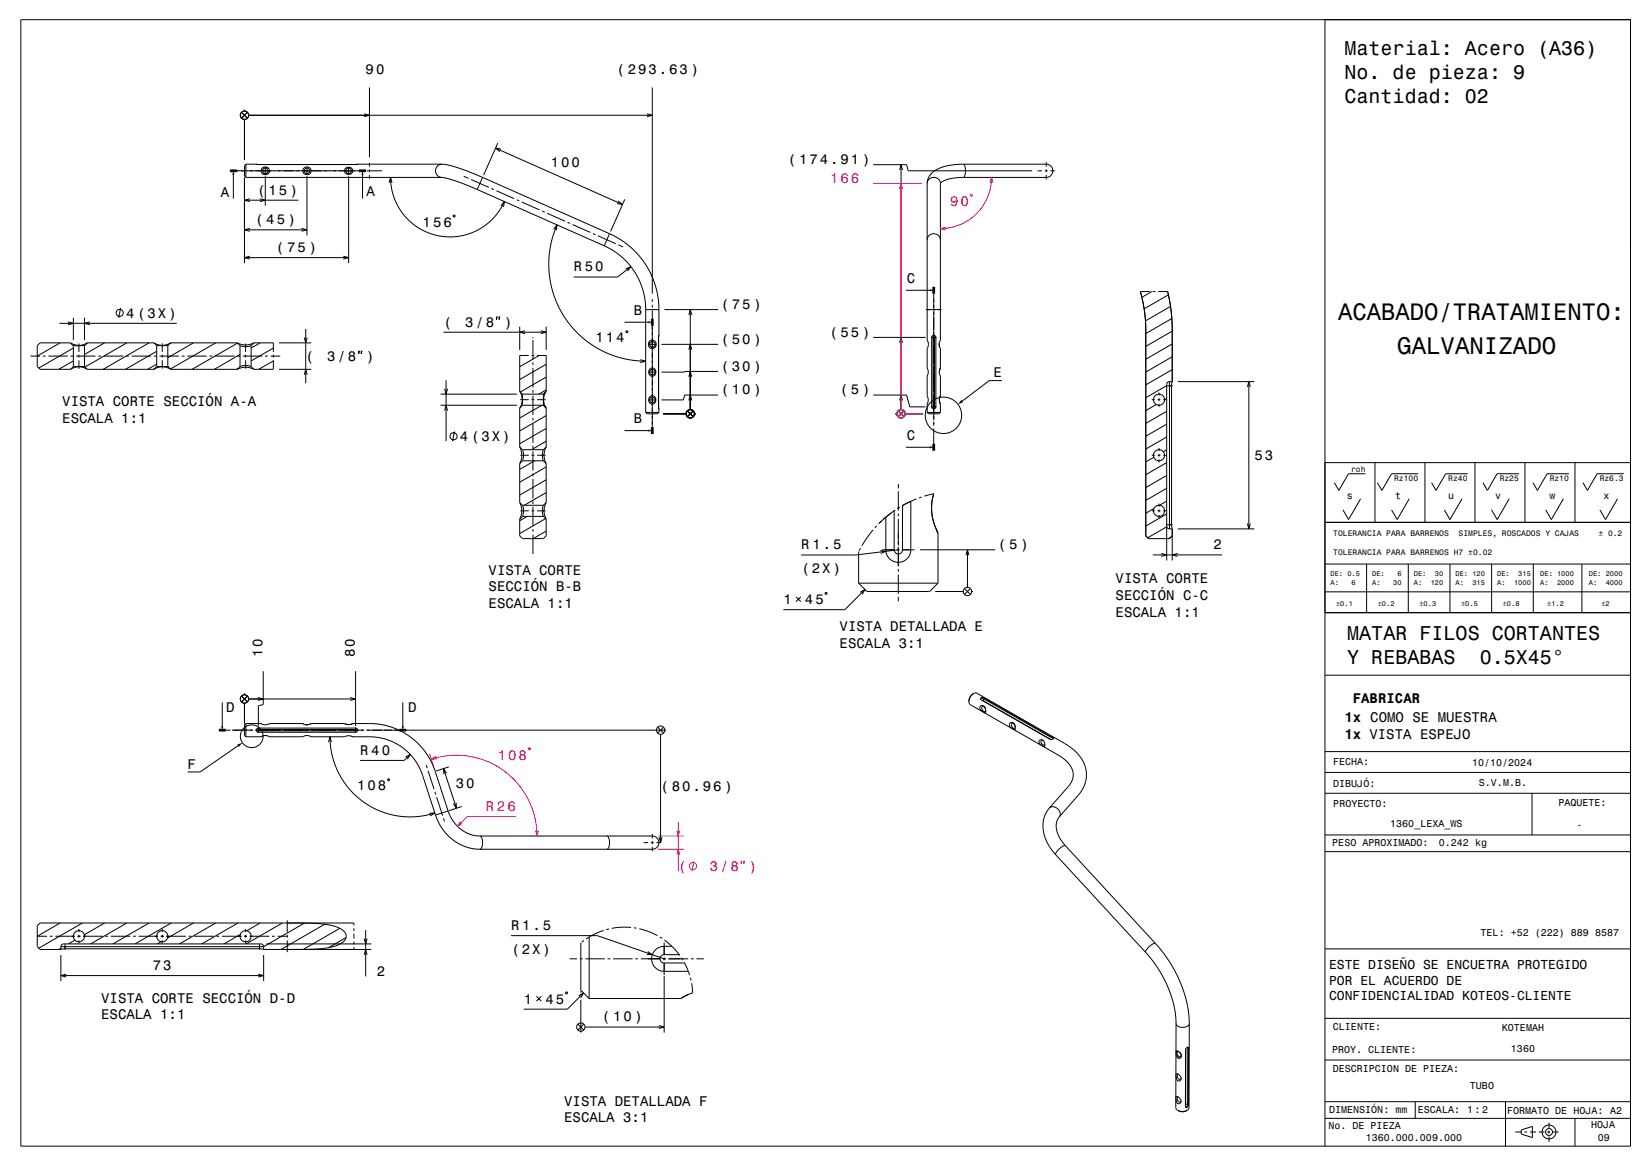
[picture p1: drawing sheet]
<svg xmlns="http://www.w3.org/2000/svg" width="594mm" height="420mm" viewBox="0 0 594 420" stroke-linecap="round" stroke-linejoin="round" font-family="sans-serif">
<g fill="none" stroke="#000" stroke-width=".36">
<path d="M7.5 7.1h579.5v405.4h-579.5zM477 7.1v405.4M88 39.5v.5M133 31.5v25.1M234.8 31.5v74.2M86.9 40.4l2.2 2.1M88 43v14.6M88.5 59.1l-.5 .5v3.8l.5 .5M88.5 59.1v4.8M88.5 59.1h3.8M89.1 40.4l-2.2 2.1M89.5 41.5h145.3"/>
<path d="M92.3 59.1l.7 .1zM93 59.1v.1M93 59.2h35M128 59.2l.8-.1zM128 59.1v.1M128.8 59.1h30.2M131.1 41l1.9 .5-1.9 .5M133 58.6v1.4M159 59.1a2.38 2.38 0 0 0-2.2 2.4 2.38 2.38 0 0 0 2.2 2.4M159 59.1a30.4 30.4 0 0 1 9.8 2.7l4.9 2M178.4 53.3l45.7 20.3M179.2 51.5l-5.1 11.5"/>
<path d="M180.4 53.6l-2-.3 1.6 1.3M232.9 41l1.9 .5-1.9 .5M314.4 59.3h12l.6 2.2h44.5M324.4 59.3v88.1M346.8 59.1a4.2 4.2 0 0 1 0 4.8M346.8 59.1h29.8a2.38 2.38 0 0 1 2.4 2.4 2.38 2.38 0 0 1-2.4 2.4h-29.8M346.8 59.1a16 16 0 0 0-11.7 3.6l-.9 1.4-.4 1.9M376.6 58.4v1.6M83.5 61.5h45.8M84 62.9v8.6M88 64v30.7M88 72.1h19.4"/>
<path d="M88.5 63.9h70.5M89.9 71.5l-1.9 .6 1.9 .5M93.6 71.5l1.9 .6-1.9 .5M94.9 62.8h1.3M95 62.3l-.1 .5M95.5 60.1a1.4 1.4 0 0 0-1.5 1 1.4 1.4 0 0 0 .9 1.7M95.5 60.1l.7 .1M95.5 60.1v2.7M95.5 63.5v10.6M96 62.3l.2 .5M96.2 60.2a1.37 1.37 0 0 1 .8 1.7M96.2 60.2l-.2 .4"/>
<path d="M96.5 61.7l.5 .2M97 61.9l-.8 .9M110.5 60.2v2.6M110.5 63.4v21.3M124.4 60.6a1.46 1.46 0 0 1 2.1-.2 1.46 1.46 0 0 1 0 2.2 1.46 1.46 0 0 1-2.1-.3 1.2 1.2 0 0 1 0-1.7zM125.5 60.2v2.6M125.5 63.4v31.3M130 61.5h1M130.5 62.9v8.6M132 61.5h5.5M133 61v1M133 63v1.3"/>
<path d="M140.1 65.8l.5-1.9 .5 1.9M140.6 63.9l.3 3.4 .8 3.4 1.7 3.7 1.9 2.9 2.6 2.7 2.8 2.1 3.4 1.6 3.6 1.1 3.4 .4 3.5-.1 3.4-.7 3.8-1.5 3.1-2 2.5-2.1 2.5-3.1 1.7-3.2M159 63.9a41.9 41.9 0 0 1 12.8 4.3M163.4 77.4l.4 .2-.2 .5-.5-.2zM166.9 63.4l1.8 .8M169.6 64.6l6.4 2.8M171.8 68.2l45.7 20.3M173.7 63.8l-1.9 4.4M173.7 63.8l45.7 20.3M176.9 67.8l.9 .5M178.7 68.7l6.4 2.8M180.3 74.1l1.3-1.6-.3 2"/>
<path d="M186 71.9l.9 .4M187.9 72.7l6.4 2.8M195.2 76l.9 .4M197 76.8l6.4 2.8M222.5 72.3l1.6 1.3-2-.3M224.9 71.8l-5.1 11.5M323.9 61.2l.5-1.9 .5 1.9M333.8 66a2.39 2.39 0 0 1 2.4-2.2 2.39 2.39 0 0 1 2.3 2.2M333.8 66v56.5M338.5 66v56.4l-.4 1.5M346.8 63.9a11.6 11.6 0 0 0-8.2 2l-.1 .1M373.5 61.5h1.6"/>
<path d="M376.1 61.5h1M376.6 61v1M376.6 63v1.6M378.1 61.5h1.6M88 92.7h37.5M88 82.7h22.5M89.9 92.2l-1.9 .5 1.9 .5M89.9 82.2l-1.9 .5 1.9 .5M108.6 82.2l1.9 .5-1.9 .5M123.6 92.2l1.9 .5-1.9 .5M199.3 82.5l1.3-1.6-.4 2M200.6 80.9l-1.5 3.8-1 4.1-.5 4.5 .1 4.5 .6 4.4 1.1 4.1 1.5 3.7 2.2 4 2.5 3.4 2.9 3.1 3.5 2.8 3.8 2.4 3.6 1.8 4.3 1.4 4.1 .8 4.6 .3"/>
<path d="M204.3 80l.9 .4M206.1 80.8l6.4 2.9M213.4 84.1l1 .4M215.3 84.9l6.4 2.8M217.5 88.5l3.1 1.6 2.8 2 2.7 2.6 2.1 2.8 1.8 3.1 1.3 3.4 .9 3.7 .2 3.7M219.4 84.1l3.8 2 3.6 2.7 3.2 3.1 2.5 3.4 2.2 4.2 1.4 3.8 .8 4.1 .3 4M219.4 84.1l-1.9 4.4M222.6 88.1l1.7 .8M225.3 96.7l1.8-.7-1.2 1.6M227.1 96l-4.8 3.7h-15.8M333.8 86.3a2.39 2.39 0 0 1 2.4-2.2 2.39 2.39 0 0 1 2.3 2.2M21.4 116.4h42.2"/>
<path d="M24.5 115.8l1.9 .6-1.9 .5M26.4 114.4v8M30.4 114.4v8M32.3 115.8l-1.9 .6 1.9 .5M43.4 110.9l-.7 3.5M110.1 118.4v19.5M159.6 119.6h37M178.7 114.1h.3l-.3 .9zM179.7 114.1h.2l-.2 .9zM187.1 117.6v8.3M189 119l-1.9 .6 1.9 .5M194.7 119l1.9 .6-1.9 .5"/>
<path d="M196.6 117.6v8.3M224.8 116h8.6M225.6 119l.4 .3-.2 .4-.5-.2zM232.4 111.4h4.8M232.4 111.4v37M234.8 107.7v1M234.8 109.7v1M234.8 111.7v42M237.2 111.4v9.3M239.2 111.4h19.3M248 113.4l.5-2 .5 2M248.5 111.4v36"/>
<path d="M326.1 104.5h8.6M333.3 111.4h5.7M336.1 105.7v5.5M336.2 111.7l-.1 19.5M413.9 104.9h-3.4l1.4 6.2 .6 6.7v75l1 1h7.5l1-1M414.7 104.9l-3.6 2.1M414.9 104.9h1M416.9 104.9h3.5l.9 5 .7 7.7v19.8M420.6 106.1l-8.7 5.1M421.4 110.3l-9 5.2M421.9 114.6l-9.4 5.4M422 119.2l-9.5 5.5"/>
<path d="M10.9 128.2h3.5M15.4 128.2h1M17.4 128.2h7M21.7 123.4l-8.3 4.8M25.4 132.9a5.4 5.4 0 0 1 6 0M25.4 123.4a5.3 5.3 0 0 0 4.3 .7M25.4 123.4l1 1M25.4 123.4h-11l-1 1v7.5l1 1h11M25.4 128.2h1M26.4 131.9h4M26.4 129.9l-5.2 3M26.4 125.3l-12.4 7.2"/>
<path d="M26.4 124.4v7.5M26.4 131.9l-1 1M26.4 124.4h.1M26.4 124.4h3M27.4 128.2h7M28.4 123.6v3.1M28.4 127.7v1M28.4 129.7v3M29.7 124.1l-.3 .3M30.4 124.4h-1M30.4 124.4v7.5M30.4 131.9l1 1"/>
<path d="M31.4 123.4l-1.7 .7M31.4 132.9h24M31.4 123.4h24M31.4 123.4l-1 1M35.4 128.2h1M37.4 128.2h7M37.7 123.4l-7.3 4.2M45.4 128.2h1M45.7 123.4l-15.1 8.7M47.4 128.2h7M53.7 123.4l-16.5 9.5M55.4 123.4a5.4 5.4 0 0 0 6 0"/>
<path d="M55.4 123.4l1 1M55.4 128.2h1M56.4 124.4h4M56.4 131l-3.2 1.9M56.4 126.4l-11.2 6.5M56.4 131.9l-1 1M56.4 124.4v7.5M57.1 132.2h.1a5.3 5.3 0 0 1 4.2 .7M57.1 132.2l-1.7 .7M57.4 128.2h7M57.5 131.9h2.9M57.5 131.9h-1.1"/>
<path d="M57.5 131.9l-.4 .3M58.4 123.6v3M58.4 127.6v1M58.4 129.6v3.1M60.4 131.9l1 1M60.4 124.4v7.5M61.4 132.9h24M61.4 123.4h24M61.4 123.4l-1 1M61.7 123.4l-.6 .3M65.4 128.2h1M67.4 128.2h7"/>
<path d="M69.7 123.4l-9.3 5.3M75.4 128.2h1M77.4 128.2h7M77.7 123.4l-16.4 9.4M85.4 132.9a6.2 6.2 0 0 1 6 0M85.4 123.4a6.2 6.2 0 0 0 6 0M85.4 123.4l1 1M85.4 128.2h1M85.5 123.5l-16.3 9.4M85.7 132.6l-.5 .3M86.4 131.9a5.4 5.4 0 0 1 4 0M86.4 124.4a5.5 5.5 0 0 0 4 0"/>
<path d="M86.4 127.6l-9.2 5.3M86.4 131.9l-1 1M86.4 124.4v7.5M87.4 128.2h7M88.4 123.6v3.1M88.4 127.7v1M88.4 129.7v3M90.4 131.9l1 1M90.4 124.4v7.5M91.4 123.4h7v3.3M91.4 123.4l-1 1M93.7 123.4l-3.3 1.9"/>
<path d="M95.4 128.2h1M97.4 128.2h3.5M98.4 125.3l-8 4.6M98.4 129.9l-5.2 3M98.4 129.7v3.2h-7M98.4 127.7v1M100.4 132.9h11.7M100.4 123.4h11.7M109.5 134.9l.6-2 .5 2M109.5 121.5l.6 1.9 .5-1.9M129.1 126.4h.3l-.3 .9zM130.1 126.4h.2l-.2 .9z"/>
<path d="M160.1 139.9l.5 1.9 .5-1.9M160.6 136.8v22M190.4 127.9h-3.3v13M191.4 127.9h1M191.9 121.3v.4M191.9 122.4v7M191.9 130.4v1M191.9 132.4v7M193.4 127.9h3.2v13M194.1 127.9l-7 4.1M196.6 135.7l-9.3 5.4M196.6 131.1l-9.5 5.5"/>
<path d="M230.5 129.5l1.9 .5-1.9 .5M233.4 123.9l.3 .9 .7 .6M233.4 123.9h2.8M233.5 133.9a1.31 1.31 0 0 0 1.3 1.5 1.31 1.31 0 0 0 1.3-1.5M233.5 133.9a1.31 1.31 0 0 1 1.3-1.5 1.31 1.31 0 0 1 1.3 1.5M233.5 133.9h2.6M233.5 123.3l-.1 .6M233.5 123.3l.5 .1M234.4 122.5l-.9 .8M234.4 122.5h.9M234.4 125.4h.8M234.4 122.5l.2 .5"/>
<path d="M234.6 124.9l-.2 .5M235 124.9l.2 .5M235.3 122.5l.7 .5 .2 .9M235.3 122.5l-.2 .5M235.7 124.4l.4 .2M236.1 124.6l-.9 .8M236.2 123.9l-.1 .7M237.1 121.4h.1M237.1 121.4v25M237.2 120.7l-.1 .7zM238.1 123.9h20.4M248 125.9l.5-2 .5 2"/>
<path d="M248 135.6l.5-1.9 .5 1.9M258.5 133.7l-20.4 .2M314.4 121.4h18.8M323.9 123.4l.5-2 .5 2M333.8 122.5l.4 1.4-.4 1.5v7l.4 1.5-.4 1.5v7a3.1 3.1 0 0 1 0 3v3M333.8 122.5l.1 .1M335.2 121.4h1.9M335.7 120.9l.9-.1 .3 .6v25a.75 .75 0 0 1-.7 .8 .75 .75 0 0 1-.8-.8v-25zM335.9 121.3l.5 .1-.2 25.3-.3-.3zM336.2 131.7l-.1 9.5M338.1 123.9l.4 1.5v7M338.1 123.9l.2 1.1"/>
<path d="M338.1 123.6v.3M338.2 133.9l.3 1.5v7M338.5 132.4l-.3 1.5zM360.7 137h-4.6l-9.7 7.4M420 138.8l-7.5 4.3M420 138.8h2.1M421 137.4l-.7 .2-.3 .7v63.4M421 137.4h1M421 137.3v53M422 137.4l-.2 1.4v50l.2 1.5M422 133l-9.5 5.5M422 128.4l-9.5 5.5"/>
<path d="M422 123.8l-9.5 5.5M424 137.4h27.6M449.1 139.3l.5-1.9 .5 1.9M449.6 137.4v52.9M158.6 145.8h27.5M158.6 141.8h27.5M160.1 147.8l.5-2 .5 2M163.6 155.3l-.7 3.5M187.1 140.9a5.4 5.4 0 0 1 0 5.9M187.1 146.8v14M187.1 140.9l1 .9M187.3 143.8h3"/>
<path d="M188.1 141.8v4M188.1 145.8h7.5M188.1 141.8h7.5M188.1 145.8l-1 1M191.3 143.8h1M191.9 140.4v1M191.9 142.4v7M191.9 150.4v1M191.9 152.4v7M193.3 143.8h3.1M195.1 145.8l-8 4.7M195.6 144.8v1"/>
<path d="M195.6 144.8l.3 .4M195.6 141.8v.1M195.6 145.8l1 1M195.6 145.8l1 .9M195.6 145.8h.1M195.6 141.9v2.9M195.9 145.2l.7 1.5M196.5 141a5.3 5.3 0 0 0-.6 4.2M196.5 141l-.9 .9M196.6 146.7v.1M196.6 158.8l-5.2 3M196.6 154.2l-9.5 5.5"/>
<path d="M196.6 149.6l-9.5 5.5M196.6 140.3l-2.6 1.5M196.6 146.8v14M196.6 140.9l-1 .9M196.6 140.9l-.1 .1M224.8 155h8.6M232.4 148.4l.5 .5h3.8l.5-.5M232.4 148.4h4.8M233.5 143.9a1.31 1.31 0 0 1 1.3-1.5 1.31 1.31 0 0 1 1.3 1.5M233.5 143.9a1.31 1.31 0 0 0 1.3 1.5 1.31 1.31 0 0 0 1.3-1.5M233.5 143.9h2.6M237.1 146.4h.1"/>
<path d="M237.1 146.4l.1 .8zM237.2 147.2v1.2M238.7 148.9h8.3M247.4 147.9l2.2 2.1M248 144.1l.5-1.9 .5 1.9M249.6 147.9l-2.2 2.1M250 148.9h.5M258.5 142.2h-12l-.5 1.7h-7.9M314.4 142.2h12l1.1 4.2h5.7M322.4 148.9h.5M323.3 147.9l2.1 2.1M323.9 144.1l.5-1.9 .5 1.9"/>
<path d="M325.4 147.9l-2.1 2.1M325.9 148.9h6.4M333.8 148.4l.5 .5h3.7l.5-.5M333.8 148.4h4.7M335.2 146.4h1.9M336.1 154.2v5.5M336.2 141.7l-.1 9.5M336.2 151.7l-.1 1.5M338.2 143.9l.3 1.5zM338.5 142.4l-.3 1.5zM338.5 145.4v3M414.6 143.8h1.1"/>
<path d="M416.2 145.6l-3.7 2.2M416.7 143.8h1M417.2 141.2v1.1M417.2 143.3v1M417.2 145.3v1.1M418.7 143.8h1.1M420 157.3l-7.5 4.3M420 152.7l-7.5 4.3M420 148l-7.5 4.4M420 143.4l-.8 .5M187.1 160.8a6.2 6.2 0 0 1 0 6M187.1 166.8v14"/>
<path d="M187.1 160.8l1 1M187.3 163.8h3.1M188.1 161.8a5.4 5.4 0 0 1 0 4M188.1 165.8l-1 1M188.1 165.8h7.5M188.1 161.8h7.5M191.4 163.8h1M191.9 160.4v1M191.9 162.4v7M191.9 170.4v1M191.9 172.4v7M192.4 165.8l-5.3 3.1"/>
<path d="M193.4 163.8h3M195.6 161.8l-.4 2 .4 2M195.6 165.8l1 1M196.6 160.8a6.2 6.2 0 0 0 0 6M196.6 177.3l-7.9 4.5M196.6 172.7l-9.5 5.5M196.6 168.1l-9.5 5.5M196.6 166.8v14M196.6 160.8l-1 1M323.4 174.2v1.6M323.4 176.8v7M326.1 161h8.6"/>
<path d="M329.9 179.6l-2 .8M331.8 178.9l-.9 .3M332.8 178.6l3.3-.9-.6 2.7-.1 2.5M414.6 163.8h1.1M415.4 164.6l-2.9 1.6M416.7 163.8h1M417.2 161.2v1.1M417.2 163.4v.9M417.2 165.3v1.1M418.7 163.8h1.1M420 175.7l-7.5 4.4M420 171.1l-7.5 4.4"/>
<path d="M420 166.5l-7.5 4.4M420 161.9l-1.2 .7M477 166.5h110M489.8 179.5l-4.3 7.5-2-3.5M491.6 170.5h-6.1l-3.5 6-1.6-2.8M495 166.5v21.5M507.3 179.5l-4.3 7.5-2-3.5M510.6 170.5h-9.7l-3.4 6-1.6-2.8M513 166.5v21.5M526.3 179.5l-4.3 7.5-2-3.5M528.3 170.5h-7.9l-3.4 6-1.6-2.8M531 166.5v21.5"/>
<path d="M543.3 179.5l-4.3 7.5-2-3.5M546.8 170.5h-7.9l-3.4 6-1.6-2.8M549 166.5v21.5M562.8 179.5l-4.3 7.5-2-3.5M564.8 170.5h-7.9l-3.4 6-1.6-2.8M567 166.5v21.5M582.3 179.5l-4.3 7.5-2-3.5M584.6 170.5h-9.6l-3.5 6-1.6-2.8M187.1 180.8v.1a6.2 6.2 0 0 1 0 5.9M187.1 186.8v6l1 1h7.5l1-1v-6M187.1 180.8l1 1M187.3 183.9h3.1"/>
<path d="M188.1 181.8a5.4 5.4 0 0 1 0 4.1M188.1 181.8h7.5M188.1 185.9h7.5M188.1 185.9l-1 .9M189.8 185.9l-2.7 1.5M191.4 183.9h1M191.9 180.4v1M191.9 182.4v7M191.9 190.4v1M191.9 192.4v7M193.4 183.9h3M195.6 181.8l-.4 2.1 .4 2"/>
<path d="M195.6 185.9l1 .9M196.4 186.6l-9.3 5.4M196.6 180.8a6.2 6.2 0 0 0 0 6M196.6 191.1l-4.7 2.7M196.6 180.8l-1 1M309.1 198.6v11.3M309.2 198.5l-.1 .1M309.8 197.3l-.5 .9M314.3 190.7l-4 5.7M315.6 189.2l-.6 .8M316 188.8v.1M316.9 198.1l2 .3-1.8 .8"/>
<path d="M317.3 187.5l-.7 .7M317.5 197.9h4.4M318.9 186.1l3.3-2.5-.3 .2v14.1M318.9 186.1l-2.6 2.4M320.8 184.6l-2.7 2.2M321.9 197.9a1.5 1.5 0 0 0 1.5 1.5 1.5 1.5 0 0 0 1.5-1.5M322.9 197.9h1M323.4 184.8v1M323.4 186.8v9.6M323.4 196.8v7M323.4 197.9l-15.4 1.9h-19.6M323.9 182.5l-.8 .6"/>
<path d="M324.9 197.9h4.3M324.9 182v15.9M327.9 180.4l-3.1 1.6M327.9 180.4v17.5a4.5 4.5 0 0 1-4.5 4.5 4.5 4.5 0 0 1-4.5-4.5v-11.8M331.2 197.9h27.1M335.4 182.9v1.5a21.8 21.8 0 0 0 2.3 7.5l-1.2-2.7a18.1 18.1 0 0 1-1.1-6.3zM337.7 191.9v18M347.8 199.8l.5-1.9 .5 1.9M348.3 197.9v13.5M414.6 183.9h1.1M415 199.7h24.9M415.4 183l-2.9 1.7"/>
<path d="M416.7 183.9h1M417.2 181.3v1M417.2 183.3v1M417.2 185.3v1.2M418.1 199.2l1.9 .5-1.9 .5M418.7 183.9h1.1M420 189.3l.3 .7 .7 .3M420 185l-7.5 4.3M420 180.4l-2.6 1.5M420 188.8h2.1M420 189.6l-6.8 3.9M421 190.3h1"/>
<path d="M421.5 193.4l-.8 .4M422 190.3v11.4M423.9 199.2l-1.9 .5 1.9 .5M424 190.3h27.6M449.1 188.4l.5 1.9 .5-1.9M477 188h110M191.9 200.4h.1M286.5 214.8l1.8 1.7M288.3 214.8l-1.8 1.7M297 213.5l.5-.3 .2 .5-.4 .2zM309.1 209.9l3 3h22.6l3-3M309.1 209.9h28.6"/>
<path d="M309.7 213.2l1.7-1-1 1.7M311.4 212.2l-7.3 7.2h-22.1M323.4 214.8v1.6M323.4 204.8v1M323.4 206.8v7M336.7 212.9h10.1M347.2 211.8l2.1 2.1M349.3 211.8l-2.1 2.1M349.8 212.9h.5M477 203h110M477 213h110M492 203v17.5"/>
<path d="M507 203v17.5M522 203v17.5M537 203v17.5M552 203v17.5M569.5 203v17.5M477 220.5h110M80 252.8v8.5M86.9 250.5l2.2 2.1M88 249.6v.5M88 253.1v7.3M89.1 250.5l-2.2 2.1M89.5 251.6h38.5"/>
<path d="M92.8 251l2 .6-2 .5M94.8 241.6v12l-1.8 .4v7.2M126.1 251l1.9 .6-1.9 .5M128 241.6v19.7M145 252.8v8.5M348.8 252.5l.5 1.1 31.6 18.1a8.7 8.7 0 0 1 5.5 7.5l-.4 1.7-.9 1.6-7.3 8.3M350.5 249.6l-1.3 1.2-.4 1.7M350.5 249.6a3.7 3.7 0 0 0-1.7 2.9M350.5 249.6l1.2-.1 31.6 18.1a13.4 13.4 0 0 1 7.8 11.5 11.3 11.3 0 0 1-3 7.1l-6.7 7.7M353.6 256l.9 .5M353.6 252.1h.3M353.8 255.7l.7 .4"/>
<path d="M353.8 255.7l-.2 .3M353.9 252.1l24.4 14.1M354.1 254a1.03 1.03 0 0 0-1.4 .7 1.03 1.03 0 0 0 .9 1.3M354.1 254l.4 .4M354.1 254l.1 .3M354.2 254.3a.61 .61 0 0 0-.9 .3 .61 .61 0 0 0 .3 .8l.2 .3M354.2 254.3l.3 .3M354.2 251.5l-.3 .6M354.2 251.5l-.7-.1-.5 .3M354.2 251.5l24.9 14.3M354.2 251.2a.65 .65 0 0 0-.8-.2 .65 .65 0 0 0-.3 .7l25.1 14.4a.6 .6 0 0 0 .7 .1 .6 .6 0 0 0 .3-.7h-.1M354.2 251.2l24.9 14.3"/>
<path d="M354.2 251.2v.3M354.5 256.1v.4M354.5 254.6l.3 .6M354.5 254.4l.3 1.9M354.5 254.4v.2M354.8 255.7l-.3 .4M354.8 255.7v.6M354.8 256.3l-.3 .2M354.8 255.7h.1M477 243h110M81.3 262.8h1.7M83.5 262.8h7.5"/>
<path d="M85.7 268.4l-13.6 9.4h-4.6M88.5 260.4h5.5a2.69 2.69 0 0 0 3 0M88.5 260.4l-.5 .5v3.8l.5 .5M88.5 260.4v4.8M88.5 265.2h5.5M92 262.8h9M92.5 262.2l35.5-.2a.75 .75 0 0 1 .8 .8 .75 .75 0 0 1-.8 .7h-35a.75 .75 0 0 1-.7-.5 .75 .75 0 0 1 .2-.8zM92.8 262.6l35.4 .1-.2 .3h-35zM93 261.8v2M94.1 265.1l-.1 .1M94.7 264.8l-.6 .3M95.2 264.7l1 .1"/>
<path d="M96.2 264.8l-1.1-.1-1.1 .5M96.2 264.8l.7 .3M96.8 265.1h.2M96.9 265.1l12.1 .1a2.71 2.71 0 0 1 3 0M97 260.4h12.1M97 260.4l-.1 .1M102 262.8h9M109.1 260.4l.2 .2M109.1 260.4l.8 .4M109.9 260.8h.9M111.9 265.1l.1 .1M112 260.4l-1 .4h-1.1"/>
<path d="M112 260.4l-.4 .2M112 265.2h12a3.1 3.1 0 0 1 3 0M112 262.8h9M112 260.4h12M118.3 267.1l.5-1.9 .5 1.9M118.8 265.2l.2 3.2 .6 3.5 .9 3.1 1.3 3 1.7 3 2 2.6 2.3 2.6 2.7 2.2 3 1.9 2.9 1.4 3.3 1.2 3.2 .7 3.2 .4 3.5-.1 3.7-.5 3.2-.8M122 262.8h9M124 260.4a3.1 3.1 0 0 0 3 0M126.5 265l.5 .2M127 260.4l7.8 .1 5.1 .9 5.3 2.2 4.5 3.2 3.3 3.7 2.6 4.3 5.7 17.1M127 265.2h7.3l3.9 .7 4.6 1.8 3.9 2.8 2.6 3 2.1 3.7 5.4 16.1M128 261.8v2"/>
<path d="M132 262.8h107.8M146 272.5l1.7-.9-1 1.7M147.7 271.6l-2.3 2.1h-15.8M153.4 275.3l.4 1.1M154.1 277.4l2.2 6.6M159.7 276.6l4.6 14.3M160.8 278.3l-1.1-1.7 .1 2M161.6 276l-4.6 1.5M236.7 261.7l2.2 2.1M237.8 264.3v39M238.9 261.7l-2.2 2.1M363.6 260.2a1.52 1.52 0 0 1 1.7 .5 1.52 1.52 0 0 1 .2 1.7l-.1 .2a2.03 2.03 0 0 1-1.9-2.2z"/>
<path d="M365.5 261.6l-.1-.3a.77 .77 0 0 0-.4-.8 .77 .77 0 0 0-.9 .1v.6a.76 .76 0 0 0 .5 .8 .76 .76 0 0 0 .9-.2M374.2 266.4a1.51 1.51 0 0 1 1.7 .5 1.51 1.51 0 0 1 .1 1.7h-.4a1.63 1.63 0 0 1-1.4-2.2zM375.5 266.4a.74 .74 0 0 0-.8 .6 .74 .74 0 0 0 .6 .9l.6 .3 .2-.3M379.1 265.8l-.1 .2M379.1 265.8l.1 .1M379.1 265.5v.3M477 270.5h110M477 278h110M139.5 280.5l.5-.2 .2 .5-.4 .2zM154.5 292.7l2-.1-1.6 1.1M156.6 285l.3 .9M156.8 293.3a17.3 17.3 0 0 0 16 12.3"/>
<path d="M157.2 286.9l2.2 6.6M159.7 294.5l.3 1.1M161.3 291.9a12.5 12.5 0 0 0 11.5 9M161.3 291.9l-4.5 1.4M164.2 288.9l.1 2-1.1-1.7M166.2 290.3l-4.5 1.4M377.8 290.8a2.5 2.5 0 0 1 2.9 .3 2.5 2.5 0 0 1 .7 2.8M377.8 290.8a11.2 11.2 0 0 0-.3 13.4l2.6 3.4M381.4 293.9a6.6 6.6 0 0 0 .3 8.1l1.9 2.4M477 285.5h110M551.5 285.5v15M172.8 300.9h62a2.38 2.38 0 0 1 2.4 2.4 2.38 2.38 0 0 1-2.4 2.3h-62"/>
<path d="M172.8 300.9a3.4 3.4 0 0 1 0 4.7M218.5 300.9a3.4 3.4 0 0 1 0 4.7M231.7 303.3h1.6M234.3 303.3h1M234.8 300.2v1.6M234.8 302.8v1M234.8 304.8v1.6M236.3 303.3h1.6M237.3 301.3l.5 2 .5-2M380.1 307.6l32.4 35.2M383.6 304.4a4.4 4.4 0 0 0-3.5 3.2M383.6 304.4l32.4 35.2"/>
<path d="M477 306.5h110M477 300.5h110M13.3 337h3.6M17.9 337h1M19.9 337h7M21.7 332.2l-8.3 4.8M23.4 339.7v2.1M27 338.4l-2.4 1.3M27.9 337h1M28.4 334.4v1.1M28.4 336.5v1M28.4 338.5v1.1"/>
<path d="M29.7 332.2l-15.7 9.1M29.9 337h7M37.7 332.2l-7.4 4.2M37.9 337h1M39.9 337h7M45.7 332.2l-13.1 7.5M47.9 337h1M49.9 337h7M53.7 332.2l-13.1 7.5M57.9 337h1M58 338.9l-1.4 .8M58.4 334.4v1.1"/>
<path d="M58.4 336.5v1M58.4 338.5v1.1M59.9 337h7M61.7 332.2l-13.1 7.5M67.9 337h1M69.7 332.2l-9.4 5.4M69.9 337h7M77.7 332.2l-13.1 7.5M77.9 337h1M79.9 337h7M85.7 332.2l-13.1 7.5M86.5 336.3l-5.9 3.4"/>
<path d="M87.9 337h1M88.4 334.4v1.1M88.4 336.5v1M88.4 338.5v1.1M89.9 337h7M93.4 339.7v2.1M93.7 332.2l-4.9 2.8M95.9 339.7h37.7M97.9 337h1M99.9 337h3.6M101.7 332.2l-13.1 7.5M103.4 332.2a62.7 62.7 0 0 1 17.1 1.2 4.9 4.9 0 0 1 4.2 3.6 4.9 4.9 0 0 1-4.2 3.5 44.5 44.5 0 0 1-12.5 1.2h-4.6"/>
<path d="M103.4 331.2v4.3M103.4 336.5v1M103.4 338.5v4.2M109.6 332.2l-14.7 8.5M116.9 332.6l-15.7 9.1M122.3 334.1l-13.1 7.6M124.6 337.4l-6.3 3.7M127.4 333.1v-.9h-113l-1 1v7.5l1 1h7.5M127.4 334.1v1M127.4 336.1v1.7M127.4 338.8v1M131.1 337.8l.5 1.9 .6-1.9"/>
<path d="M131.6 334.7v16.7M184 336.7h31l24.1 8.4M209.2 339.3l-.1 17.1 3 3M210.2 338.5l-.8 .6M212.1 337.2v22.2M217.3 334.9l-3.2 1.3-3.1 1.7M219.2 334.3l-.9 .3M227.2 333.8l-3.5-.1-3.5 .4M228.2 333.9l1 .2M230.1 334.3l3.4 1 3.2 1.4M237.5 337.2l.9 .6M239.1 339.2v4.4"/>
<path d="M239.2 338.3l2.7 2.3M416 339.6a4.4 4.4 0 0 0-3.5 3.2M416 339.6a45.1 45.1 0 0 1 12.1 28.8M21.9 341.7l1.5-.2h70l1.5 .2M21.9 340.7l.3-.7 .7-.3h71l.7 .3 .3 .7M21.9 341.3l-.7 .4M21.9 340.7v1M21.9 343.7v9.4M21.9 340.7h73M21.9 351.1h73M23.8 350.6l-1.9 .5 1.9 .5M93 350.6l1.9 .5-1.9 .5"/>
<path d="M94.9 341.7h38.7M94.9 340.7v1M94.9 343.7v9.4M127.4 340.8v.9M131.1 343.6l.5-1.9 .6 1.9M193.1 358.6l1.8 1.7M194.9 358.6l-1.8 1.7M203.6 357.2l.5-.2 .2 .5-.5 .2zM205.1 345.1h2.6M208.4 358.4l1.7-1-1 1.7M208.7 345.1h1M209.1 356.7v.6"/>
<path d="M209.1 359.8v11.8M210.1 357.4l-5.9 5.8h-15.6M210.7 345.1h7M212.1 359.4h33M218.7 345.1h1M220.7 345.1h7M228.7 345.1h1M230.7 345.1h7M233.2 342.5l1.6 1.1-1.9-.1M238.6 345.1h1.1M239.1 343.6a1.5 1.5 0 0 0-1.5 1.5 1.5 1.5 0 0 0 1.5 1.5M239.1 344.6v1"/>
<path d="M239.1 346.6v4.3M239.1 351.3v20.3M239.1 346.6h7.3M239.1 343.6h5.4M240.6 345.1h7.1M241.9 340.6l2.8 3.3M241.9 340.6h-2.8a4.5 4.5 0 0 0-4.5 4.5 4.5 4.5 0 0 0 4.5 4.5h8.7M245.3 344.7l.5 .8M246.3 346.4l1.5 3.2M247.8 349.6l.5 1.4M247.9 357.9l-2.8 1.5M248.5 351.9l.3 1"/>
<path d="M248.7 345.1h1M249 353.9l.3 2.2a1.02 1.02 0 0 1-.9 1.6l-3.3 1.7M250.7 345.1h2.7M412.5 342.8a40.4 40.4 0 0 1 10.9 25.6M477 341.5h110M208 368.6l2.2 2.1M210.2 368.6l-2.2 2.1M210.6 369.6h28.5M237.2 369.1l1.9 .5-1.9 .6M423.4 378.8l.4 1.8M423.4 378.8l.3 .2M423.4 368.4a2.75 2.75 0 0 0 4.7 0"/>
<path d="M423.4 368.4l-.1 30.2 .7 1M423.4 378.4v.4M423.4 378.4l.4 .2M423.7 379l.5 1.1M423.8 378.2l-.4 .2M423.8 378.2l.6 .4M423.8 378.2l.4 .3M423.8 378.6l-.1 .4M424.2 378.5l-.4 .1M424.2 378.5h.1M424.4 378.6h.1M424.4 378.6l.3 .2"/>
<path d="M424.7 378.8l.4 1M424.7 378.8l.7 1.2M425.1 379.8l-.1 .3M425.1 379.8l.3 .2M425.4 380l-.2 .5M426.9 377.5l-.1 20M427.4 377h.2M427.6 376.9v.1M427.6 377l-.1 20.5M427.6 377l.3 .2M427.9 377.2l-.1-.2a.71 .71 0 0 0-.8 0 .71 .71 0 0 0-.2 .8l-.1 20.4a.51 .51 0 0 0 .7 .4 .51 .51 0 0 0 .3-.6l.1-.4M427.9 377.2l-.1 20.4"/>
<path d="M428.1 368.4l-.1 30.3-.6 .9M477 366.5h110M423.5 386.5a1.39 1.39 0 0 1 1.6 .9 1.39 1.39 0 0 1-.7 1.7 2.01 2.01 0 0 1-.9-2.6zM423.5 394.6a1.42 1.42 0 0 1 1.5 1 1.42 1.42 0 0 1-.6 1.7 1.96 1.96 0 0 1-.9-2.7zM423.8 380.6l.5 .3M424 399.6l1.7 .5 1.7-.5M424 399.6a3.7 3.7 0 0 0 3.4 0M424.2 394.8h-.2a1.11 1.11 0 0 0-.1 1.2 1.11 1.11 0 0 0 1 .6l.3-.4M424.2 380.1l.3 .2M424.2 380.1l-.4 .5M424.2 386.7l-.1-.1a1.05 1.05 0 0 0-.2 1.2 1.05 1.05 0 0 0 1.1 .6l.2-.4M424.5 380.3l-.2 .6"/>
<path d="M425 380.1l-.5 .2M425 380.1l.2 .4M425.2 396.3h.1M425.2 380.5l-.9 .4M426.8 397.5v.2M426.8 397.5h.7M427.5 397.5l-.2 .6-.5 .4M427.5 397.5l.3 .1M477 396.5h110M477 381.5h110M509.5 396.5v6M542 396.5v16"/>
<path d="M477 402.5h110M545.6 407.4h2.2M547.6 406.7l4-1.3v4l-4-1.2zM548.8 407.4h1M550.8 407.4h2.2M553.9 407.4h2.1M557 407.4h1M557.6 404v2M557.6 407v1M557.6 409v2M559 407.4h2.1M567 402.5v10"/>
<circle cx="88" cy="41.5" r="1.5"/>
<circle cx="95.5" cy="61.5" r="1"/>
<circle cx="110.5" cy="61.5" r="1"/>
<circle cx="110.5" cy="61.5" r="1.48"/>
<circle cx="125.5" cy="61.5" r="1"/>
<circle cx="43.1" cy="112.6" r="1.28"/>
<circle cx="234.8" cy="133.9" r="1"/>
<circle cx="234.8" cy="123.9" r="1"/>
<circle cx="163.3" cy="157" r="1.28"/>
<circle cx="234.8" cy="143.9" r="1"/>
<circle cx="248.5" cy="148.9" r="1.5"/>
<circle cx="324.4" cy="148.9" r="1.5"/>
<circle cx="339.6" cy="149.5" r="6.5"/>
<circle cx="417.2" cy="143.8" r="2"/>
<circle cx="417.2" cy="163.8" r="2"/>
<circle cx="417.2" cy="183.9" r="2"/>
<circle cx="348.3" cy="212.9" r="1.5"/>
<circle cx="88" cy="251.6" r="1.5"/>
<circle cx="90.6" cy="265" r="4.1"/>
<circle cx="237.8" cy="262.8" r="1.5"/>
<circle cx="28.4" cy="337" r="2"/>
<circle cx="58.4" cy="337" r="2"/>
<circle cx="88.4" cy="337" r="2"/>
<circle cx="209.1" cy="369.6" r="1.5"/>
<circle cx="557.6" cy="407.4" r="1.25"/>
<circle cx="557.7" cy="407.4" r="2.5"/>
</g>
<g fill="none" stroke="#ff0080" stroke-width=".36">
<path d="M314.4 66h17.4M323.9 68l.5-2 .5 2M324.4 66v81.4M349.3 70.2l.5-.2 .2 .4-.4 .3zM356.4 65.8l.6-1.9 .5 1.9M357 63.9l-.4 3.6-1 3.3-1.8 3.3-2.2 2.7-2.9 2.4-2.9 1.6-3.5 1.1-3.8 .4M340.5 81.7l-2 .6 2 .5M322.4 148.9h.5M323.3 147.9l2.1 2.1M325.4 147.9l-2.1 2.1M325.9 148.9h6.4M154.6 271.3l1.5 4.4"/>
<path d="M155.3 273.2l3.4-.9 3.2-.4 3.5-.1 3.2 .3 3.2 .7 3.3 1.1 3.4 1.7 2.7 1.7 2.8 2.2 2.2 2.4 2 2.5 1.8 3 1.5 3.4 1 3.4 .6 3.4 .2 3.3M156.9 272.1l-1.6 1.1 2-.1M190.4 269.2l.5 .2-.2 .5-.5-.3zM165.7 295.7l-1 1.7 1.7-1M185.7 293.9h-17.5l-3.5 3.5M192.8 299l.5 1.9 .5-1.9M243.7 299l.5 1.9 .5-1.9M244.2 295.9v17.6M236.8 305.6h9.4M236.8 300.9h9.4M243.7 307.6l.5-2 .5 2M249.8 310l-.7 3.5"/>
<path d="M266.8 310h.3l-.3 .9zM267.8 310h.2l-.2 .9z"/>
<circle cx="324.4" cy="148.9" r="1.5"/>
<circle cx="249.5" cy="311.7" r="1.28"/>
</g>
<path d="M82.8 61.5h2.5M129.3 61.5h2.5M234.8 114.7v2.5M336.1 103.2v2.5M234.8 153.7v2.5M336.1 159.7v2.5M78.8 262.8h2.5M143.8 262.8h2.5" fill="none" stroke="#000" stroke-width="1" stroke-linecap="butt"/>
<g fill="#000">
<path d="M84 61.5l.4 1.4h-.8z" fill-rule="evenodd"/>
<path d="M130.5 61.5l.4 1.4h-.8z" fill-rule="evenodd"/>
<path d="M233.4 115.6l1.4 .4-1.4 .4z" fill-rule="evenodd"/>
<path d="M334.7 104.1l1.4 .4-1.4 .4z" fill-rule="evenodd"/>
<path d="M233.4 154.6l1.4 .4-1.4 .4z" fill-rule="evenodd"/>
<path d="M346.1 143.9l.6 .9-1.8 .7z" fill-rule="evenodd"/>
<path d="M334.7 160.6l1.4 .4-1.4 .4z" fill-rule="evenodd"/>
<path d="M79.6 261.3h.8l-.4 1.5z" fill-rule="evenodd"/>
<path d="M85.4 268l1.9-.7-1.3 1.5z" fill-rule="evenodd"/>
<path d="M144.6 261.3h.8l-.4 1.5z" fill-rule="evenodd"/>
</g>
<g font-size="8.6">
<text x="481.7" y="115.2">ACABADO/TRATAMIENTO:</text>
<text x="503" y="127.3">GALVANIZADO</text>
</g>
<g font-size="7.2">
<text x="484" y="19.9">Material: Acero (A36)</text>
<text x="484" y="28.6">No. de pieza: 9</text>
<text x="484" y="37.2">Cantidad: 02</text>
<text x="485" y="230.4">MATAR FILOS CORTANTES</text>
<text x="485" y="239.1">Y REBABAS</text>
<text x="532.7" y="239.1">0.5X45°</text>
</g>
<g font-size="5">
<text x="131.6" y="26.5">90</text>
<text x="221.9" y="26.5">( 293.63 )</text>
<text x="198.3" y="60">100</text>
<text x="283.6" y="59">( 174.91 )</text>
<text x="79.5" y="71">A</text>
<text x="92.6" y="70.1">(</text>
<text x="96.6" y="70.1">15 )</text>
<text x="132" y="70.5">A</text>
<text x="91.8" y="80.7">( 45 )</text>
<text x="152.2" y="81.6">156</text>
<text x="99.3" y="90.7">( 75 )</text>
<text x="206.5" y="97.7">R 50</text>
<text x="326.4" y="101.8">C</text>
<text x="228.2" y="113.3">B</text>
<text x="259.5" y="111.2">( 75 )</text>
<text x="45.4" y="114.4">4 (3X)</text>
<text x="159.6" y="117.6">(</text>
<text x="167.4" y="117.6">3/8</text>
<text x="181.5" y="117.6">)</text>
<text x="214.3" y="123.2">114</text>
<text x="259.5" y="123.7">( 50 )</text>
<text x="298.6" y="121.2">( 55 )</text>
<text x="110" y="129.9">(</text>
<text x="117.8" y="129.9">3/8</text>
<text x="131.9" y="129.9">)</text>
<text x="259.5" y="133.4">( 30 )</text>
<text x="357.6" y="135.8">E</text>
<text x="259.5" y="141.9">( 10 )</text>
<text x="302.3" y="141.9">( 5 )</text>
<text x="22.4" y="146">VISTA CORTE SECCIÓN A-A</text>
<text x="22.4" y="152.1">ESCALA 1:1</text>
<text x="228.2" y="152.3">B</text>
<text x="165.6" y="158.8">4 (3X)</text>
<text x="326.4" y="158.3">C</text>
<text x="451.6" y="165.6">53</text>
<text x="288.4" y="197.8">R 1.5</text>
<text x="359.3" y="197.6">( 5 )</text>
<text x="436.9" y="197.7">2</text>
<text x="175.9" y="206.8">VISTA CORTE</text>
<text x="288.6" y="206.3">(2X)</text>
<text x="401.6" y="209.8">VISTA CORTE</text>
<text x="175.9" y="212.8">SECCIÓN B-B</text>
<text x="401.6" y="215.8">SECCIÓN C-C</text>
<text x="175.9" y="218.9">ESCALA 1:1</text>
<text x="282" y="217.4">1</text>
<text x="289.8" y="217.4">45</text>
<text x="401.6" y="221.9">ESCALA 1:1</text>
<text x="302.3" y="227">VISTA DETALLADA E</text>
<text x="302.3" y="233">ESCALA 3:1</text>
<text x="94.5" y="236.6" transform="rotate(-90 94.5 236.6)">10</text>
<text x="127.8" y="236.6" transform="rotate(-90 127.8 236.6)">80</text>
<text x="81.4" y="256.3">D</text>
<text x="147" y="256.3">D</text>
<text x="487" y="252.9">FABRICAR</text>
<text x="484" y="259.9">1x COMO SE MUESTRA</text>
<text x="484" y="265.9">1x VISTA ESPEJO</text>
<text x="129.6" y="271.7">R 40</text>
<text x="67.5" y="276.6">F</text>
<text x="128.6" y="284.5">108</text>
<text x="164.1" y="283.7">30</text>
<text x="237.8" y="284.8">( 80.96 )</text>
<text x="184" y="334.7">R 1.5</text>
<text x="184.1" y="343.2">(2X)</text>
<text x="55" y="349.1">73</text>
<text x="135.6" y="351.4">2</text>
<text x="36.4" y="360.8">VISTA CORTE SECCIÓN D-D</text>
<text x="188.6" y="361.2">1</text>
<text x="196.4" y="361.2">45</text>
<text x="36.4" y="366.9">ESCALA 1:1</text>
<text x="216.7" y="367.6">( 10 )</text>
<text x="203.1" y="397.9">VISTA DETALLADA F</text>
<text x="203.1" y="404">ESCALA 3:1</text>
</g>
<g font-size="5" fill="#ff0080">
<text x="298.9" y="65.8">166</text>
<text x="342.1" y="74.2">90</text>
<text x="179.2" y="273.4">108</text>
<text x="174.9" y="291.9">R 26</text>
<text x="244.2" y="313.5">(</text>
<text x="255.5" y="313.5">3/8</text>
<text x="269.6" y="313.5">)</text>
</g>
<g font-size="4.7">
<text x="478.5" y="348.8">ESTE DISEÑO SE ENCUETRA PROTEGIDO</text>
<text x="478.5" y="354.4">POR EL ACUERDO DE</text>
<text x="478.5" y="360">CONFIDENCIALIDAD KOTEOS-CLIENTE</text>
</g>
<g font-size="3.6">
<text x="484.8" y="179.5">s</text>
<text x="502.3" y="179.5">t</text>
<text x="521.3" y="179.5">u</text>
<text x="538.3" y="179.5">v</text>
<text x="557.8" y="179.5">w</text>
<text x="577.3" y="179.5">x</text>
<text x="479.9" y="275.4">FECHA:</text>
<text x="530" y="275.5">10/10/2024</text>
<text x="480" y="283.3">DIBUJÓ:</text>
<text x="532.4" y="282.9">S.V.M.B.</text>
<text x="480" y="290.5">PROYECTO:</text>
<text x="561" y="290">PAQUETE:</text>
<text x="500.5" y="297.5">1360_LEXA_WS</text>
<text x="567.6" y="298">-</text>
<text x="479.6" y="304.5">PESO APROXIMADO:</text>
<text x="518" y="304.5">0.242 kg</text>
<text x="533" y="336.7">TEL: +52 (222) 889 8587</text>
<text x="479.8" y="370.8">CLIENTE:</text>
<text x="540.7" y="371">KOTEMAH</text>
<text x="479.5" y="378.8">PROY. CLIENTE:</text>
<text x="543.9" y="378.7">1360</text>
<text x="479.8" y="385.8">DESCRIPCION DE PIEZA:</text>
<text x="529.2" y="391.9">TUBO</text>
<text x="478.5" y="400.5">DIMENSIÓN: mm</text>
<text x="510.5" y="400.7">ESCALA:</text>
<text x="528.2" y="400.7">1:2</text>
<text x="542.6" y="401">FORMATO DE HOJA: A2</text>
<text x="478.3" y="406.4">No. DE PIEZA</text>
<text x="572.9" y="406.1">HOJA</text>
<text x="491.7" y="410.6">1360.000.009.000</text>
<text x="575.2" y="410.6">09</text>
</g>
<g font-size="2.9">
<text x="486.4" y="169.9">roh</text>
<text x="501.9" y="173.1">Rz100</text>
<text x="521.4" y="173.1">Rz40</text>
<text x="539.9" y="173.1">Rz25</text>
<text x="557.9" y="173.1">Rz10</text>
<text x="575.9" y="173.1">Rz6.3</text>
<text x="480" y="192.8">TOLERANCIA PARA BARRENOS</text>
<text x="525.1" y="192.8">SIMPLES, ROSCADOS Y CAJAS</text>
<text x="575.4" y="192.8">± 0.2</text>
<text x="480" y="199.7">TOLERANCIA PARA BARRENOS H7 ±0.02</text>
</g>
<g font-size="2.5">
<text x="479" y="207.4">DE: 0.5</text>
<text x="494" y="207.4">DE:</text>
<text x="503.1" y="207.4">6</text>
<text x="509" y="207.4">DE:</text>
<text x="516.6" y="207.4">30</text>
<text x="524" y="207.4">DE: 120</text>
<text x="539" y="207.4">DE:</text>
<text x="546.6" y="207.4">315</text>
<text x="554.5" y="207.4">DE: 1000</text>
<text x="572" y="207.4">DE: 2000</text>
<text x="479" y="210.5">A:</text>
<text x="486.6" y="210.5">6</text>
<text x="494" y="210.5">A:</text>
<text x="501.6" y="210.5">30</text>
<text x="509" y="210.5">A:</text>
<text x="515.1" y="210.5">120</text>
<text x="524" y="210.5">A:</text>
<text x="530.1" y="210.5">315</text>
<text x="539" y="210.5">A:</text>
<text x="545.1" y="210.5">1000</text>
<text x="554.5" y="210.5">A:</text>
<text x="560.6" y="210.5">2000</text>
<text x="572" y="210.5">A:</text>
<text x="578.1" y="210.5">4000</text>
<text x="481" y="217.9">±0.1</text>
<text x="496" y="217.9">±0.2</text>
<text x="511" y="217.9">±0.3</text>
<text x="526" y="217.9">±0.5</text>
<text x="541" y="217.9">±0.8</text>
<text x="557" y="217.9">±1.2</text>
<text x="576.5" y="217.9">±2</text>
</g>
</svg>
